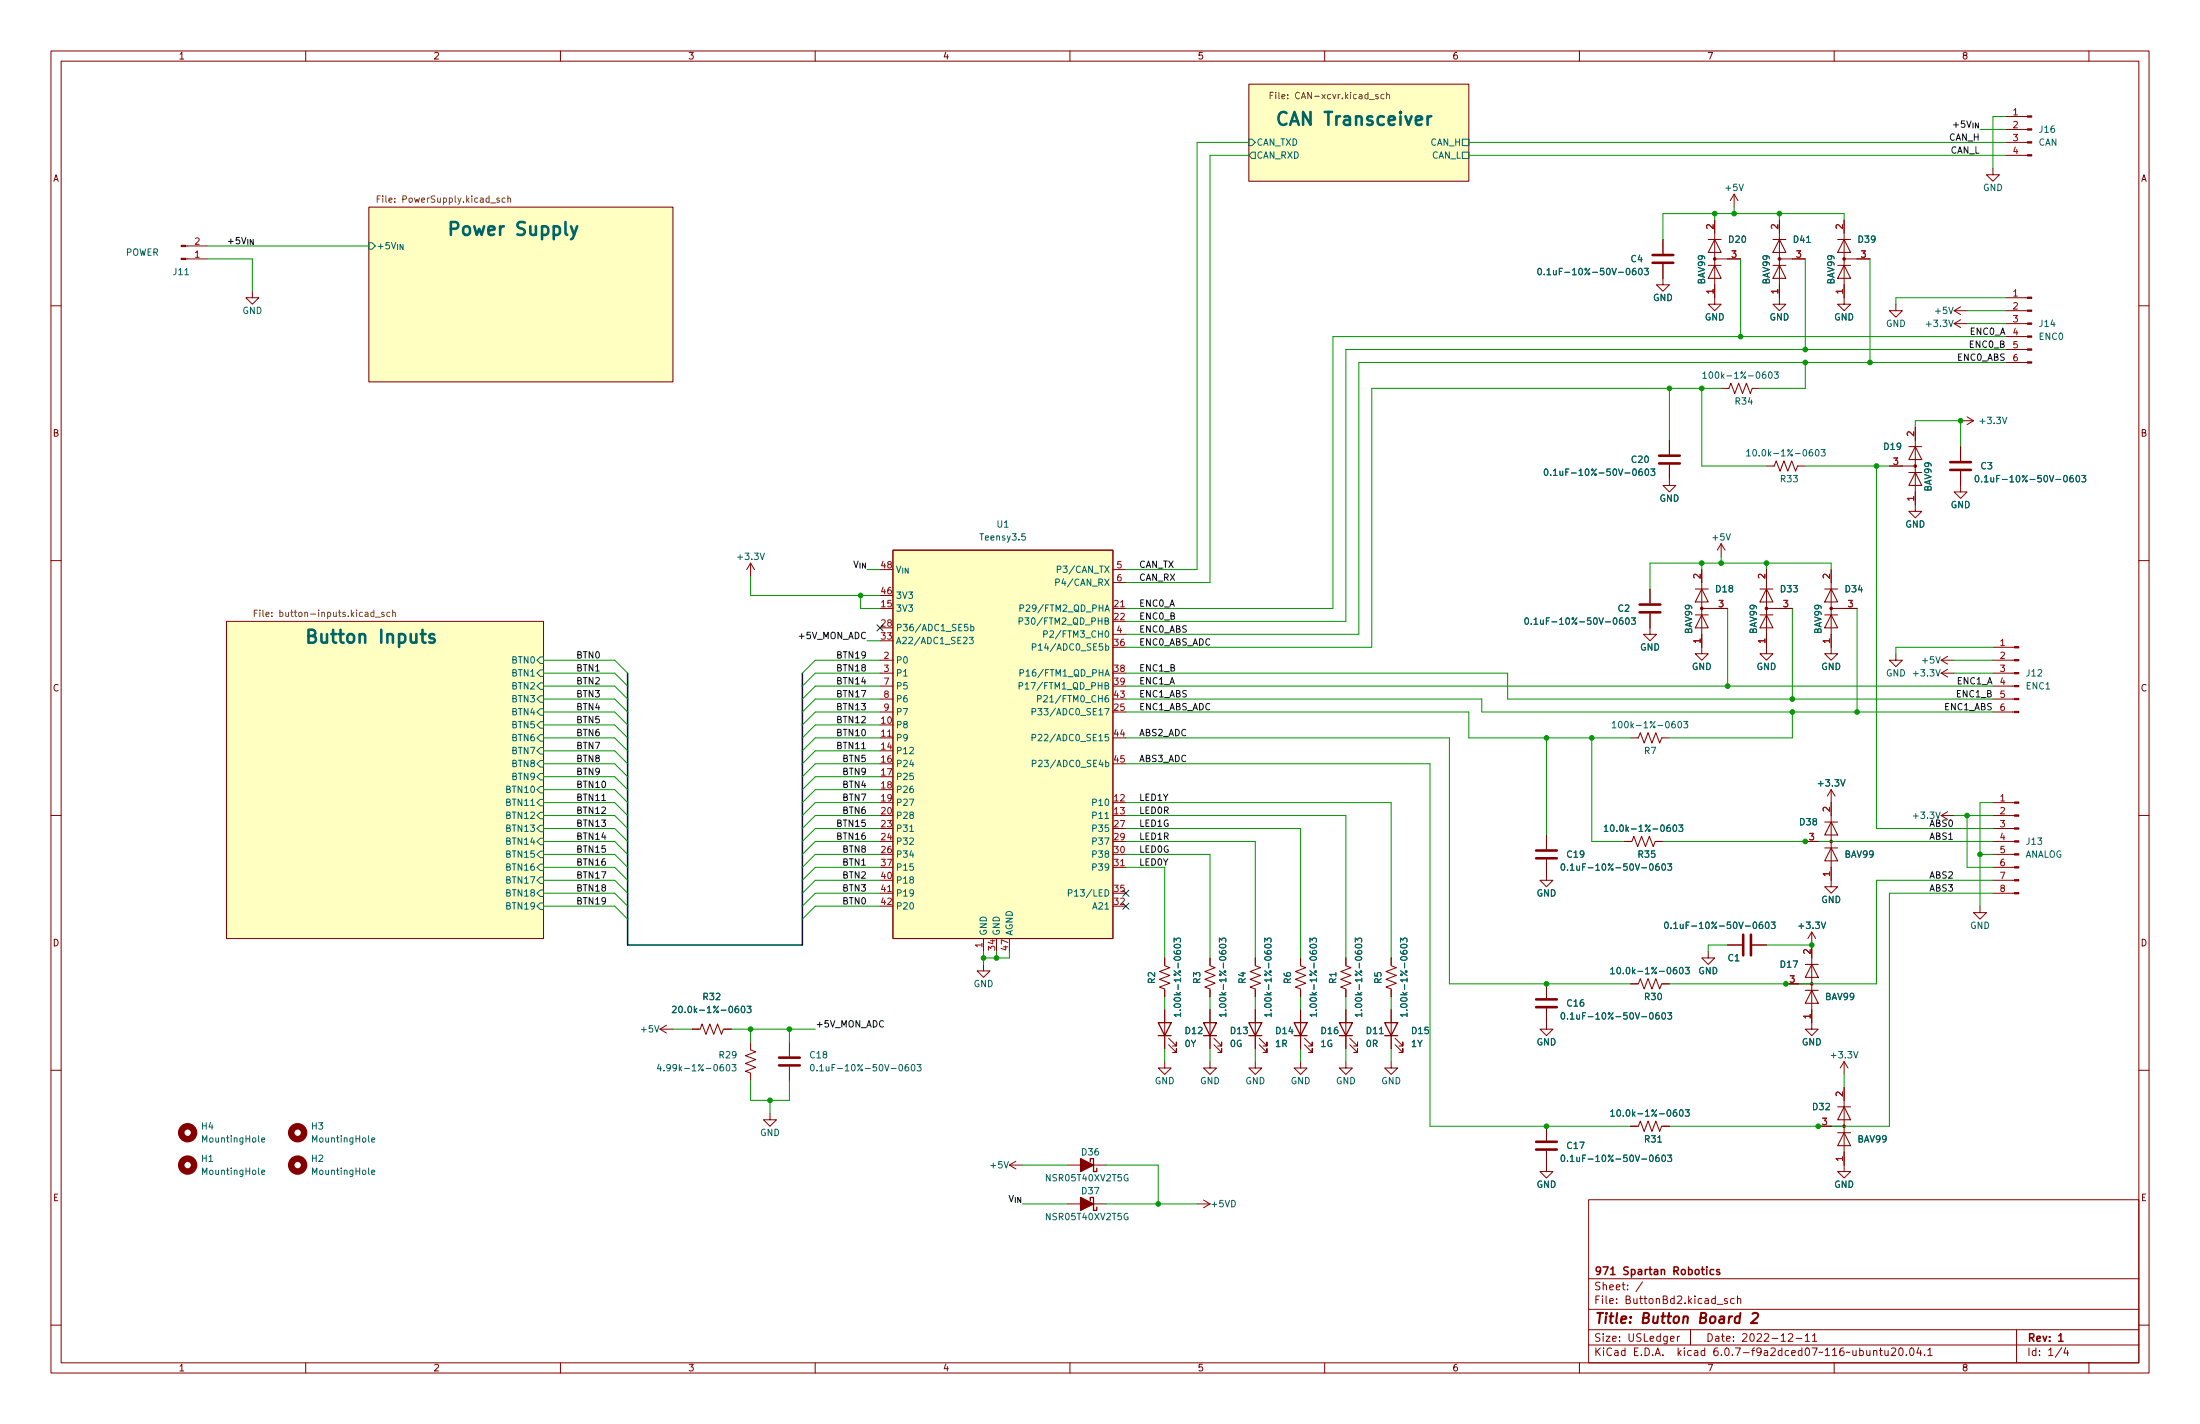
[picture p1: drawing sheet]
<svg xmlns="http://www.w3.org/2000/svg" width="432mm" height="279mm" viewBox="0 0 432 279" stroke-linecap="round" stroke-linejoin="round" font-family="sans-serif">
<g fill="none" stroke="#840000" stroke-width=".2">
<path d="M10 10h411.8v259.4h-411.8zM12 12h407.8v255.4h-407.8zM60 10v2M110 10v2M160 10v2M210 10v2M245.1 16.5h43.2v19.1h-43.2zM260 10v2M310 10v2M360 10v2M410 10v2M340.4 38.1l-.8 1.3"/>
<path d="M340.4 38.1v2.5M340.4 38.1l.7 1.3M391.2 33v1.3h-1.3l1.3 1.3 1.2-1.3h-1.2M393.7 30.5h4.2M393.7 27.9h4.2M393.7 25.4h4.2M393.7 22.9h4.2M10 60h2M36.4 50.8h4.2M36.4 48.3h4.2M49.5 57.2v1.2h1.3l-1.3 1.3-1.2-1.3h1.2M72.4 40.6h59.7v34.3h-59.7z"/>
<path d="M326.4 51.8v4.1h1.3l-1.3 1.3-1.3-1.3h1.3M326.4 47v2.8M335.3 52.1h2.5M335.3 47h2.5M336.5 52.1l1.3 2.5h-2.5zM336.5 47l1.3 2.5h-2.5zM336.5 43.2v16.5h-1.2l1.2 1.3 1.3-1.3h-1.3M336.5 50.8h5.1M348 52.1h2.5M348 47h2.5M349.2 52.1l1.3 2.5h-2.5zM349.2 47l1.3 2.5h-2.5z"/>
<path d="M349.2 43.2v16.5h-1.2l1.2 1.3 1.3-1.3h-1.3M349.2 50.8h5.1M360.7 52.1h2.5M360.7 47h2.5M361.9 52.1l1.3 2.5h-2.5zM361.9 47l1.3 2.5h-2.5zM361.9 43.2v16.5h-1.2l1.2 1.3 1.3-1.3h-1.3M361.9 50.8h5.1M372.1 59.7v1.3h-1.3l1.3 1.2 1.3-1.2h-1.3M393.7 58.4h4.2M419.8 60h2M337.8 76.2h1.5l.4-1 .8 2 .7-2 .8 2 .8-2 .7 2 .4-1h1.5"/>
<path d="M383.5 63.5h2.6M383.5 61h2.6M383.5 63.5l1.3 .8M383.5 61l1.3 .7M384.8 62.7l-1.3 .8M384.8 60.2l-1.3 .8M393.7 71.1h4.2M393.7 68.6h4.2M393.7 66h4.2M393.7 63.5h4.2M393.7 61h4.2M327.7 91.2v4.1h1.2l-1.2 1.2-1.3-1.2h1.3"/>
<path d="M327.7 86.4v2.8M346.7 91.4h1.5l.4-1 .8 2.1 .7-2.1 .8 2.1 .8-2.1 .7 2.1 .4-1.1h1.5M370.8 91.4h5.1M374.6 92.7h2.6M374.6 87.6h2.6M375.9 83.8v16.5h1.3l-1.3 1.3-1.3-1.3h1.3M375.9 92.7l1.3 2.6h-2.6zM375.9 87.6l1.3 2.6h-2.6zM384.8 92.5v4h-1.3l1.3 1.3 1.3-1.3h-1.3M384.8 87.6v2.8M384.8 82.6h2.5M386.1 81.8l1.2 .8"/>
<path d="M387.3 82.6l-1.2 .7M10 110h2M147.3 110.5v2.5M147.3 110.5l-.7 1.3M147.3 110.5l.8 1.3M175.3 108h43.1v76.2h-43.1zM218.4 119.4h2.6M218.4 111.8h2.6M218.4 114.3h2.6M323.8 115.6v2.8M332.7 115.6h2.6M334 115.6l1.3 2.5h-2.6z"/>
<path d="M334 111.8v16.5h-1.3l1.3 1.2 1.3-1.2h-1.3M334 119.4h5.1M337.8 106.7l-.7 1.3M337.8 106.7v2.5M337.8 106.7l.8 1.3M345.4 115.6h2.6M346.7 111.8v16.5h-1.3l1.3 1.2 1.3-1.2h-1.3M346.7 115.6l1.3 2.5h-2.6zM346.7 119.4h5.1M358.1 115.6h2.6M359.4 115.6l1.3 2.5h-2.6zM359.4 111.8v16.5h-1.3l1.3 1.2 1.3-1.2h-1.3"/>
<path d="M359.4 119.4h5.1M419.8 110h2M44.4 121.9h62.3v62.3h-62.3zM172.7 129.5h2.6M172.7 132.1h2.6M172.7 134.6h2.6M172.7 137.2h2.6M172.7 139.7h2.6M218.4 124.5h2.6M323.8 120.4v4.1h1.3l-1.3 1.2-1.2-1.2h1.2M332.7 120.7h2.6M334 120.7l1.3 2.5h-2.6z"/>
<path d="M345.4 120.7h2.6M346.7 120.7l1.3 2.5h-2.6zM358.1 120.7h2.6M359.4 120.7l1.3 2.5h-2.6zM372.1 128.3v1.2h-1.3l1.3 1.3 1.3-1.3h-1.3M381 129.5h2.5M381 132.1h2.5M381 129.5l1.3 .8M381 132.1l1.3 .7M382.3 128.8l-1.3 .7M382.3 131.3l-1.3 .8M391.2 129.5h4.2"/>
<path d="M391.2 132.1h4.2M391.2 134.6h4.2M391.2 137.2h4.2M391.2 139.7h4.2M391.2 127h4.2M10 160h2M172.7 144.8h2.6M320 144.8h1.6l.3-1 .8 2 .8-2 .7 2 .8-2 .8 2 .3-1h1.6M359.4 154.9v19.1h1.3l-1.3 1.3-1.3-1.3h1.3M359.4 154.9l-.8 1.3M359.4 154.9l.8 1.3M382.3 159.3l-1.3 .7"/>
<path d="M391.2 157.5h4.2M419.8 160h2M172.7 175.3h2.6M218.4 170.2h2.6M303.5 168.7v4h-1.2l1.2 1.3 1.3-1.3h-1.3M303.5 163.8v2.8M318.8 165.1h1.5l.4-1 .7 2 .8-2 .8 2 .7-2 .8 2 .4-1h1.5M354.3 165.1h5.1M358.1 166.4h2.6M358.1 161.3h2.6M359.4 166.4l1.3 2.5h-2.6zM359.4 161.3l1.3 2.5h-2.6z"/>
<path d="M381 160h2.5M381 160l1.3 .8M388.6 177.8v1.3h-1.3l1.3 1.2 1.3-1.2h-1.3M391.2 160h4.2M391.2 165.1h4.2M391.2 175.3h4.2M391.2 172.7h4.2M391.2 170.2h4.2M391.2 167.6h4.2M391.2 162.6h4.2M193 189.2v1.3h1.3l-1.3 1.3-1.2-1.3h1.2M193 184.2v2.5"/>
<path d="M228.6 188v1.5l1 .4-2 .7 2 .8-2 .8 2 .7-2 .8 1 .4v1.5M228.6 198.1v7.6M237.5 188v1.5l1 .4-2 .7 2 .8-2 .8 2 .7-2 .8 1 .4v1.5M237.5 198.1v7.6M246.4 188v1.5l1 .4-2 .7 2 .8-2 .8 2 .7-2 .8 1 .4v1.5M246.4 198.1v7.6M255.3 188v1.5l1 .4-2 .7 2 .8-2 .8 2 .7-2 .8 1 .4v1.5M255.3 198.1v7.6M264.2 188v1.5l1 .4-2.1 .7 2.1 .8-2.1 .8 2.1 .7-2.1 .8 1.1 .4v1.5M264.2 198.1v7.6M273 188v1.5l1.1 .4-2.1 .7 2.1 .8-2.1 .8 2.1 .7-2.1 .8 1 .4v1.5M273 198.1v7.6"/>
<path d="M303.5 197.9v4h-1.2l1.2 1.3 1.3-1.3h-1.3M303.5 193v2.8M320 193h1.6l.3-1 .8 2.1 .8-2.1 .7 2.1 .8-2.1 .8 2.1 .3-1.1h1.6M335.3 186.7v1.3h1.2l-1.2 1.2-1.3-1.2h1.3M339.1 185.4h2.8M343.9 185.4h2.8M350.5 193h5.1M354.3 194.3h2.6M354.3 189.2h2.6M355.6 194.3l1.3 2.6h-2.6zM355.6 189.2l1.3 2.6h-2.6zM355.6 182.9v19h1.3l-1.3 1.3-1.3-1.3h1.3"/>
<path d="M355.6 182.9l-.8 1.3M355.6 182.9l.8 1.3M10 210h2M129.5 201.9h2.6M129.5 201.9l1.3 .8M130.8 201.2l-1.3 .7M135.9 201.9h1.5l.4-1 .8 2 .7-2 .8 2 .7-2 .8 2 .4-1h1.5M147.3 204.5v1.5l1 .4-2 .7 2 .8-2 .8 2 .7-2 .8 1 .4v1.5M151.1 218.4v1.3h1.3l-1.3 1.3-1.2-1.3h1.2M154.9 204.5v2.8M154.9 209.3v2.8M228.6 208.3v1.3h1.3l-1.3 1.2-1.3-1.2h1.3"/>
<path d="M229.4 205l1.5 1.5v-.8v.8h-.8M229.4 203.7l1.5 1.5v-.7v.7h-.8M237.5 208.3v1.3h1.3l-1.3 1.2-1.3-1.2h1.3M238.3 205l1.5 1.5v-.8v.8h-.8M238.3 203.7l1.5 1.5v-.7v.7h-.8M246.4 208.3v1.3h1.2l-1.2 1.2-1.3-1.2h1.3M247.1 205l1.6 1.5v-.8v.8h-.8M247.1 203.7l1.6 1.5v-.7v.7h-.8M255.3 208.3v1.3h1.2l-1.2 1.2-1.3-1.2h1.3M256 205l1.6 1.5v-.8v.8h-.8M256 203.7l1.6 1.5v-.7v.7h-.8M264.2 208.3v1.3h1.2l-1.2 1.2-1.3-1.2h1.3"/>
<path d="M264.9 205l1.5 1.5v-.8v.8h-.7M264.9 203.7l1.5 1.5v-.7v.7h-.7M273 208.3v1.3h1.3l-1.3 1.2-1.2-1.2h1.2M273.8 205l1.5 1.5v-.8v.8h-.7M273.8 203.7l1.5 1.5v-.7v.7h-.7M360.7 217.2h2.5M361.9 217.2l1.3 2.5h-2.5zM361.9 213.4v16.5h1.3l-1.3 1.2-1.2-1.2h1.2M361.9 208.3v2.5M361.9 208.3l-.7 1.3M361.9 208.3l.8 1.3M419.8 210h2"/>
<path d="M198.1 228.6h2.6M198.1 228.6l1.3 .8M199.4 227.8l-1.3 .8M209.5 236.2h7.7M209.5 228.6h7.7M234.9 236.2h2.6M236.2 235.5l1.3 .7M237.5 236.2l-1.3 .8M303.5 225.8v4.1h-1.2l1.2 1.2 1.3-1.2h-1.3M303.5 221v2.8M311.8 235.4h108v32h-108zM320 221h1.6l.3-1 .8 2 .8-2 .7 2 .8-2 .8 2 .3-1h1.6"/>
<path d="M356.9 221h5M360.7 222.3h2.5M361.9 222.3l1.3 2.5h-2.5zM10 260h2M311.8 256.9h108M311.8 250.9h108M322.4 251.5l-1.3 1.9M337 255.9h1.2M339 254.9l-.3-.1-.3 .2 .1 .2 .5 .2v.3h-.6M340.4 254.9l-.5-.1-.2 .3 .1 .6h.6M341 254.9l.2-.1 .4 .1 .1 .9M341 254.3v1.5"/>
<path d="M419.8 260h2M60 267.4v2M110 267.4v2M160 267.4v2M210 267.4v2M260 267.4v2M310 267.4v2M311.8 263.9h108M311.8 260.9h108M327.9 262.7l.7-.2-.1-.3h-.4l-.2 .2v.7h.6M329.2 262.2v1M329.7 262.2l-.5 .3"/>
<path d="M331.8 260.9v3M351 261.8l.6-.1 .2 .1 .1 .3-1 1.1h1M352.5 262.6h1.2M354.3 262.1l.4-.4v1.5M354.3 263.2h.9M355.7 262.1l.5-.4v1.5M355.7 263.2h.9M360 267.4v2M367.7 265.1l.2-.1h.4l.1 1M367.7 265v1M368.9 265h.5M369.1 264.5v1.3l.3 .2"/>
<path d="M369.9 265l.1 .9 .4 .1 .2-.2M370.6 265v1M371.2 264.6l.6-.1 .2 .1 .1 .3-.9 1.1h.9M372.9 264.5h.1a.8 .8 0 0 1 .5 .7 .8 .8 0 0 1-.5 .8 .99 .99 0 0 1-.1-1.5zM374.2 265.8v.2M375 264.5h.2a.8 .8 0 0 1 .5 .7 .8 .8 0 0 1-.5 .8 1 1 0 0 1-.2-1.5zM376.6 264.4l-.4 1.1h1M376.9 265v1M377.7 265.8v.2M378.4 264.9l.4-.4v1.5M378.4 266h.8M395.8 260.9v6.5"/>
<path d="M404.7 264.4l-1.3 1.9M405.4 264.4l-.3 1.1h.9M405.8 265v1M410 267.4v2"/>
</g>
<path d="M335 248.6v.1M335 249.1v1M336.4 249.2l-.5-.1-.3 .3 .2 .6h.6M337.5 249.2l-.4-.1-.2 .2 .1 .2 .5 .1v.4h-.6M404.1 262.1l.4-.4v1.5M404.1 263.2h.8" fill="none" stroke="#840000" stroke-width=".3"/>
<path d="M341.5 258.4a.66 .66 0 0 0-1 .3v.5l.1 .3h.8M341.6 257.6l-.2 2M344 257.8l.3-.2h.5l.2 .2 .1 .4-.2 .3-1.3 1.1h1.3" fill="none" stroke="#840000" stroke-width=".4"/>
<g fill="#ffffc2" stroke="#ffffc2" stroke-width=".2">
<path d="M72.4 40.6h59.7v34.3h-59.7z"/>
<path d="M44.4 121.9h62.3v62.3h-62.3z"/>
<path d="M245.1 16.5h43.2v19.1h-43.2z"/>
<path d="M175.3 108h43.1v76.2h-43.1z"/>
</g>
<g fill="none" stroke="#006464" stroke-width=".2">
<path d="M245.1 27.3h.6l.7 .6-.7 .7h-.6zM245.7 29.8h.7v1.3h-.7l-.6-.6zM287 27.3h1.3v1.3h-1.3zM287 29.8h1.3v1.3h-1.3zM72.4 47.6h.6l.7 .7-.7 .6h-.6zM301.9 52.8l.2-.2a.68 .68 0 0 1 .5 .7 .68 .68 0 0 1-.5 .6l-.3-.5zM303.1 53.8v.1M321.7 52.8l.2-.2a.68 .68 0 0 1 .4 .7 .68 .68 0 0 1-.4 .6l-.3-.5zM322.7 52.6h.8l-.4 .5 .4 .1v.6l-.2 .1-.6-.1M334.2 73.3l.4-.3v1.2M334.2 74.2h.7M348.3 73h.7l-.4 .4 .4 .2v.5l-.2 .1-.5-.1"/>
<path d="M303.2 92.1l.2-.1a.68 .68 0 0 1 .4 .6 .68 .68 0 0 1-.4 .7l-.3-.5zM304.4 93.2v.1M323 92.1l.2-.1a.68 .68 0 0 1 .4 .6 .68 .68 0 0 1-.4 .7l-.3-.5zM324 92h.8l-.4 .5 .3 .1v.6l-.1 .1-.6-.1M342.8 88.6l.4-.4v1.3M342.8 89.5h.7M344.1 88.3l.2-.1a.68 .68 0 0 1 .5 .6 .68 .68 0 0 1-.5 .7l-.3-.5zM357.4 88.2h.8l-.4 .5 .4 .1v.6l-.2 .1-.6-.1M387.8 93.4l.2-.1a.68 .68 0 0 1 .4 .6 .68 .68 0 0 1-.4 .7l-.3-.5zM388.9 94.4v.2M407.6 93.4l.1-.1a.68 .68 0 0 1 .5 .6 .68 .68 0 0 1-.5 .7l-.3-.5zM408.6 93.3h.8l-.4 .5 .3 .1v.5l-.2 .2-.5-.2"/>
<path d="M176 111.1l.4 1.2 .4-1.2M177.2 111.5v1M178.2 111.5v1l-.5-1v1M200.2 119.3h.6l.1-.5-.7-.1v1.3M207.2 114.3l.6-.1 .1-.5-.7-.1v1.3M207.5 111.7h.6l.1-.5-.7-.1v1.2M106 128.9h.7v1.3h-.7l-.6-.7zM106 136.5h.7v1.3h-.7l-.6-.6zM106 139.1h.7v1.2h-.7l-.6-.6zM106 131.4h.7v1.3h-.7l-.6-.6zM106 134h.7v1.3h-.7l-.6-.7zM189.9 122.5h-.6v.6l.2-.1h.4l.1 .2-.1 .4-.1 .2-.5-.2"/>
<path d="M190.2 125h.8l-.4 .5 .4 .1v.6l-.2 .1-.6-.1M190.5 123l.4-.1 .2 .3-.1 .5h-.5M190.5 122.5v1.3M200 121.9l.6-.1 .1-.5-.7-.1v1.3M200 134.6l.6-.1 .1-.5-.7-.1v1.3M200.2 132h.6l.1-.5-.7-.1v1.3M202.6 139.7l.6-.1v-.5l-.6-.1v1.3M202.6 127l.6-.1 .1-.5-.7-.1v1.3M203.6 137.1h.6l.1-.5-.7-.1v1.2M204.9 124.4h.6v-.5l-.6-.1v1.2M299.4 121.3l.2-.1a.68 .68 0 0 1 .4 .7 .68 .68 0 0 1-.4 .6l-.3-.5zM300.5 122.4v.1"/>
<path d="M319.2 121.3l.2-.1a.68 .68 0 0 1 .4 .7 .68 .68 0 0 1-.4 .6l-.3-.5zM320.2 121.2h.8l-.4 .5 .3 .1v.6l-.2 .1-.5-.1M106 151.8h.7v1.2h-.7l-.6-.6zM106 149.2h.7v1.3h-.7l-.6-.6zM106 146.7h.7v1.3h-.7l-.6-.7zM106 141.6h.7v1.3h-.7l-.6-.7zM106 144.1h.7v1.3h-.7l-.6-.6zM106 156.8h.7v1.3h-.7l-.6-.6zM106 154.3h.7v1.3h-.7l-.6-.7zM106 159.4h.7v1.3h-.7l-.6-.7zM202.6 144.7h.6v-.5l-.6-.1v1.3M202.6 149.8h.6l.1-.5-.7-.1v1.2"/>
<path d="M316.4 141.9l.4-.4v1.3M316.4 142.8h.8M330.5 141.5h.8l-.5 .5 .4 .1v.6l-.2 .1-.5-.1M106 177.2h.7v1.2h-.7l-.6-.6zM106 174.6h.7v1.3h-.7l-.6-.6zM106 164.5h.7v1.2h-.7l-.6-.6zM106 161.9h.7v1.3h-.7l-.6-.6zM106 172.1h.7v1.3h-.7l-.6-.7zM106 169.5h.7v1.3h-.7l-.6-.6zM106 167h.7v1.3h-.7l-.6-.7zM178.6 163.1h.7M209.7 175.2h.6l.1-.5-.7-.1v1.2"/>
<path d="M306.5 169.6l.2-.1a.68 .68 0 0 1 .4 .6 .68 .68 0 0 1-.4 .7l-.3-.5zM307.7 170.6v.2M314.9 162.2l.3-.3v1.2M314.9 163.1h.7M316.2 162l.2-.1a.68 .68 0 0 1 .4 .6 .68 .68 0 0 1-.4 .6l-.3-.4zM326.3 169.6l.2-.1a.68 .68 0 0 1 .4 .6 .68 .68 0 0 1-.4 .7l-.3-.5zM327.3 169.5h.8l-.4 .5 .3 .1v.5l-.1 .2-.6-.2M329.5 161.9h.8l-.4 .4 .3 .2v.5l-.2 .1-.5-.1M132 197.5l.5-.1 .2 .4-.8 .9h.8M146.6 197.4h.8l-.4 .5 .4 .1v.6l-.2 .1-.6-.1M230.4 184.8v-.7l.5 .4 .1-.4h.6l.1 .2-.1 .5M231.6 198.2h.1"/>
<path d="M231.7 199.1h-1.3l.4 .4M231.7 198.8v.7M239.3 184.8v-.7l.5 .4 .1-.4h.6l.1 .2-.1 .5M240.5 198.2h.1M240.6 199.1h-1.3l.4 .4M240.6 198.8v.7M248.2 184.8v-.7l.5 .4 .1-.4h.6l.1 .2-.1 .5M249.4 198.2h.1M249.5 199.1h-1.3l.4 .4M249.5 198.8v.7M257.1 184.8v-.7l.5 .4 .1-.4h.6l.1 .2-.1 .5M258.3 198.2h.1"/>
<path d="M258.4 199.1h-1.3l.4 .4M258.4 198.8v.7M266 184.8v-.7l.5 .4 .1-.4h.6l.1 .2-.1 .5M267.2 198.2h.1M267.3 199.1h-1.3l.4 .4M267.3 198.8v.7M274.9 184.8v-.7l.5 .4 .1-.4h.5l.2 .2-.2 .5M276 198.2h.2M276.2 199.1h-1.3l.4 .4M276.2 198.8v.7M306.5 198.8l.2-.1a.68 .68 0 0 1 .4 .6 .68 .68 0 0 1-.4 .7l-.3-.5zM307.7 199.8v.2"/>
<path d="M316.1 190.2l.4-.4v1.3M316.1 191.1h.8M317.5 189.9l.1-.1a.68 .68 0 0 1 .5 .6 .68 .68 0 0 1-.5 .7l-.3-.5zM326.3 198.8l.2-.1a.68 .68 0 0 1 .4 .6 .68 .68 0 0 1-.4 .7l-.3-.5zM326.8 181l.2-.1a.68 .68 0 0 1 .5 .6 .68 .68 0 0 1-.5 .7l-.3-.5zM327.3 198.7h.8l-.4 .5 .3 .1v.5l-.1 .2-.6-.2M328 182.1v.1M330.8 189.8h.8l-.5 .5 .4 .1v.6l-.2 .1-.5-.1M346.6 181l.2-.1a.68 .68 0 0 1 .4 .6 .68 .68 0 0 1-.4 .7l-.3-.5zM347.6 180.9h.8l-.4 .5 .4 .1v.6l-.2 .1-.6-.1M129.3 208.8l-.3 .9h.8M129.6 209.3v.8"/>
<path d="M143.7 208.9h.8l-.5 .4 .4 .2v.5l-.2 .1-.5-.1M159.3 208.9h.1a.68 .68 0 0 1 .4 .6 .68 .68 0 0 1-.4 .6 .84 .84 0 0 1-.1-1.2zM160.3 210v.1M179 209l.1-.1a.68 .68 0 0 1 .5 .6 .68 .68 0 0 1-.5 .6l-.3-.5zM180 208.9h.8l-.4 .4 .3 .2v.5l-.2 .1-.5-.1M316.1 218.1l.4-.4v1.3M316.1 219h.8M317.5 217.9l.1-.2a.68 .68 0 0 1 .5 .7 .68 .68 0 0 1-.5 .6l-.3-.5zM330.8 217.7h.8l-.5 .5 .4 .1v.6l-.2 .1-.5-.1M51.4 223.7l.6-.2-.1-.2-.4-.1-.1 .2v.6h.5M51.4 230l.6-.1-.1-.2-.4-.1-.1 .2v.6h.5M73 223.7l.6-.2-.1-.2-.4-.1-.1 .2v.6h.5"/>
<path d="M73 230l.6-.1-.1-.2-.4-.1-.1 .2v.6h.5M306.5 226.8l.2-.2a.68 .68 0 0 1 .4 .7 .68 .68 0 0 1-.4 .6l-.3-.5zM307.7 227.8v.1M326.3 226.8l.2-.2a.68 .68 0 0 1 .4 .7 .68 .68 0 0 1-.4 .6l-.3-.5zM327.3 226.6h.8l-.4 .5 .3 .1v.6l-.1 .1-.6-.1"/>
</g>
<g fill="none" stroke="#725600" stroke-width=".2">
<path d="M249.3 18.7h.4M249.9 18.1h-.6v1.3M271.6 18.6l-.3-.1-.3 .3 .1 .5h.5M272.2 18.7l.1-.2 .3 .1 .1 .8M272.2 18.1v1.3M74 39h.5M74.6 38.4h-.6v1.3M99.1 38.9h-.3l-.3 .2 .2 .5h.4M99.7 39l.5-.1v.8M99.7 38.4v1.3M50.5 119.7h-.6v1.3M51 119.7v.1"/>
<path d="M77.1 119.7v1.3M49.9 120.3h.4M51 120.1v.9M73.7 121.1h.9M75.4 120.2l-.3-.1-.2 .2v.2l.5 .1v.3h-.5M76.5 120.2l-.3-.1-.3 .3 .1 .5h.5M77.1 120.3l.4-.1 .1 .8"/>
</g>
<g fill="none" stroke="#840000" stroke-width=".51">
<path d="M324.4 51.6h4M324.4 50h4M325.6 90.9h4.1M325.6 89.4h4.1M382.8 92.2h4M382.8 90.7h4M321.8 118.6h4.1M321.8 120.1h4.1M301.5 168.4h4.1M301.5 166.9h4.1M301.5 197.6h4.1M301.5 196.1h4.1"/>
<path d="M342.1 183.4v4.1M343.7 183.4v4.1M152.9 209h4.1M152.9 207.5h4.1M301.5 225.6h4.1M301.5 224h4.1"/>
</g>
<g fill="none" stroke="#840000" stroke-width="1.3">
<circle cx="36.8" cy="228.6" r="1.27"/>
<circle cx="36.8" cy="222.2" r="1.27"/>
<circle cx="58.4" cy="222.2" r="1.27"/>
<circle cx="58.4" cy="228.6" r="1.27"/>
</g>
<g fill="none" stroke="#840000" stroke-width=".25">
<path d="M227.3 200.7h2.6l-1.3 2.5zM227.3 203.2h2.6M236.2 200.7h2.6l-1.3 2.5zM236.2 203.2h2.6M245.1 200.7h2.5l-1.2 2.5zM245.1 203.2h2.5M254 200.7h2.5l-1.2 2.5zM254 203.2h2.5M262.9 200.7h2.5l-1.2 2.5zM262.9 203.2h2.5M271.8 200.7h2.5l-1.3 2.5zM271.8 203.2h2.5"/>
<path d="M214 228v-.7h.6v2.6h.7v-.7M214 235.6v-.6h.6v2.5h.7v-.6"/>
</g>
<g fill="#840000" stroke="#840000" stroke-width=".2">
<path d="M397.9 30.4h.9v.2h-.9z"/>
<path d="M397.9 27.8h.9v.3h-.9z"/>
<path d="M397.9 25.3h.9v.2h-.9z"/>
<path d="M397.9 22.7h.9v.3h-.9z"/>
<path d="M395.4 175.1h.8v.3h-.8z"/>
<path d="M395.4 172.6h.8v.2h-.8z"/>
<path d="M395.4 170.1h.8v.2h-.8z"/>
<path d="M395.4 167.5h.8v.3h-.8z"/>
<path d="M395.4 165h.8v.2h-.8z"/>
<path d="M395.4 162.4h.8v.3h-.8z"/>
<path d="M395.4 159.9h.8v.2h-.8z"/>
<path d="M395.4 157.4h.8v.2h-.8z"/>
<path d="M35.6 48.1h.8v.3h-.8z"/>
<path d="M35.6 50.7h.8v.2h-.8z"/>
<path d="M397.9 71h.9v.2h-.9z"/>
<path d="M397.9 68.5h.9v.2h-.9z"/>
<path d="M397.9 65.9h.9v.3h-.9z"/>
<path d="M397.9 63.4h.9v.2h-.9z"/>
<path d="M397.9 60.8h.9v.3h-.9z"/>
<path d="M397.9 58.3h.9v.2h-.9z"/>
<path d="M395.4 139.6h.8v.2h-.8z"/>
<path d="M395.4 137h.8v.3h-.8z"/>
<path d="M395.4 134.5h.8v.2h-.8z"/>
<path d="M395.4 132h.8v.2h-.8z"/>
<path d="M395.4 129.4h.8v.3h-.8z"/>
<path d="M395.4 126.9h.8v.2h-.8z"/>
<circle cx="336.5" cy="50.8" r=".25"/>
<circle cx="349.2" cy="50.8" r=".25"/>
<circle cx="361.9" cy="221" r=".25"/>
<circle cx="355.6" cy="193" r=".25"/>
<circle cx="361.9" cy="50.8" r=".25"/>
<circle cx="359.4" cy="165.1" r=".25"/>
<circle cx="375.9" cy="91.4" r=".25"/>
<circle cx="359.4" cy="119.4" r=".25"/>
<circle cx="334" cy="119.4" r=".25"/>
<circle cx="346.7" cy="119.4" r=".25"/>
</g>
<g fill="#840000" stroke="#840000" stroke-width=".25">
<path d="M212.1 227.3l2.5 1.3-2.5 1.3z"/>
<path d="M212.1 235l2.5 1.2-2.5 1.3z"/>
</g>
<path d="M167.6 110.1l.4 1.3 .4-1.3M168.8 110.5v1M169.9 110.5v1l-.6-1v1M118.1 157.1h.8M198.1 234.5l.4 1.3 .4-1.3M199.3 234.9v1M200.3 234.9v1l-.5-1v1" fill="none" stroke="#0f0f0f" stroke-width=".2"/>
<path d="M123.2 132.1v53.3h34.3v-53.3" fill="none" stroke="#000084" stroke-width=".3"/>
<g fill="none" stroke="#009600" stroke-width=".2">
<path d="M245.1 27.9h-10.2v83.9h-13.9M245.1 30.5h-7.6v83.8h-16.5M288.3 30.5h105.4M288.3 27.9h105.4M388.6 25.4h5.1M393.7 22.9h-2.5v10.1M40.6 50.8h8.9v6.4M40.6 48.3h31.8M336.5 41.9v1.3M340.4 40.6v1.3M341.6 50.8v15.2M349.2 41.9v1.3"/>
<path d="M354.3 50.8v17.8M361.9 43.2v-1.3h-35.5v5.1M367 50.8v20.3M393.7 58.4h-21.6v1.3M327.7 76.2v10.2M334 76.2v15.2h12.7M337.8 76.2h-68.6v50.8h-48.2M354.3 71.1v5.1h-8.9M386.1 61h7.6M386.1 63.5h7.6M393.7 66h-132.1v53.4h-40.6M393.7 71.1h-127v53.4h-45.7"/>
<path d="M393.7 68.6h-129.5v53.3h-43.2M354.3 91.4h16.5M368.3 91.4v71.2h22.9M375.9 83.8v-1.2h8.9v5M147.3 113v3.8h25.4M168.9 116.8v2.6h3.8M170.2 111.8h2.5M334 110.5v1.3M337.8 109.2v1.3M339.1 119.4v15.2M346.7 110.5v1.3M351.8 119.4v17.8"/>
<path d="M359.4 111.8v-1.3h-35.6v5.1M364.5 119.4v20.3M106.7 129.5h13.9l2.6 2.6M106.7 132.1h13.9l2.6 2.5M106.7 137.2h13.9l2.6 2.5M106.7 139.7h13.9l2.6 2.5M106.7 134.6h13.9l2.6 2.6M170.2 125.7h2.5M172.7 129.5h-12.7l-2.5 2.6M172.7 132.1h-12.7l-2.5 2.5M172.7 137.2h-12.7l-2.5 2.5M172.7 139.7h-12.7l-2.5 2.5"/>
<path d="M172.7 134.6h-12.7l-2.5 2.6M221 139.7h67.3v5.1h31.7M221 132.1h74.9v5.1h95.3M221 137.2h69.8v2.5h100.4M221 134.6h170.2M351.8 139.7v5.1h-24.1M383.5 129.5h7.7M383.5 132.1h7.7M391.2 127h-19.1v1.3M106.7 142.2h13.9l2.6 2.6M106.7 144.8h13.9l2.6 2.5M106.7 152.4h13.9l2.6 2.5"/>
<path d="M106.7 149.9h13.9l2.6 2.5M106.7 147.3h13.9l2.6 2.6M106.7 157.5h13.9l2.6 2.5M106.7 154.9h13.9l2.6 2.6M172.7 142.2h-12.7l-2.5 2.6M172.7 144.8h-12.7l-2.5 2.5M172.7 152.4h-12.7l-2.5 2.5M172.7 149.9h-12.7l-2.5 2.5M172.7 147.3h-12.7l-2.5 2.6M172.7 157.5h-12.7l-2.5 2.5M172.7 154.9h-12.7l-2.5 2.6M221 144.8h63.5v48.2h35.5"/>
<path d="M221 149.9h59.7v71.1h39.3M221 157.5h52v30.5M303.5 144.8v19M312.4 144.8v20.3h6.4M391.2 157.5h-2.6v20.3M106.7 172.7h13.9l2.6 2.6M106.7 177.8h13.9l2.6 2.5M106.7 175.3h13.9l2.6 2.5M106.7 160h13.9l2.6 2.6M106.7 167.6h13.9l2.6 2.6M106.7 162.6h13.9l2.6 2.5M106.7 170.2h13.9l2.6 2.5"/>
<path d="M106.7 165.1h13.9l2.6 2.5M172.7 172.7h-12.7l-2.5 2.6M172.7 177.8h-12.7l-2.5 2.5M172.7 175.3h-12.7l-2.5 2.5M172.7 160h-12.7l-2.5 2.6M172.7 167.6h-12.7l-2.5 2.6M172.7 162.6h-12.7l-2.5 2.5M172.7 170.2h-12.7l-2.5 2.5M172.7 165.1h-12.7l-2.5 2.5M221 160h43.2v28M221 167.6h16.5v20.4M221 162.6h34.3v25.4"/>
<path d="M221 170.2h7.6v17.8M221 165.1h25.4v22.9M326.4 165.1h64.8M383.5 160h7.7M386.1 160v10.2h5.1M388.6 167.6h2.6M391.2 172.7h-22.9v20.3h-40.6M391.2 175.3h-20.4v45.7h-43.1M193 186.7v2.5M195.6 186.7v1.3M198.1 186.7v1.3h-5.1M228.6 195.6v2.5"/>
<path d="M237.5 195.6v2.5M246.4 195.6v2.5M255.3 195.6v2.5M264.2 195.6v2.5M273 195.6v2.5M339.1 185.4h-3.8v1.3M346.7 185.4h8.9M132.1 201.9h3.8M143.5 201.9h16.5M147.3 201.9v2.6M147.3 212.1v3.8h7.6v-3.8M151.1 215.9v2.5"/>
<path d="M154.9 201.9v2.6M228.6 205.7v2.6M237.5 205.7v2.6M246.4 205.7v2.6M255.3 205.7v2.6M264.2 205.7v2.6M273 205.7v2.6M361.9 210.8v2.6M200.7 228.6h8.8M200.7 236.2h8.8M217.2 228.6h10.1v7.6M217.2 236.2h17.7"/>
</g>
<path d="M172.1 122.6l1.2 1.2M173.3 122.6l-1.2 1.2M220.4 174.7l1.2 1.2M220.4 177.2l1.2 1.2M221.6 174.7l-1.2 1.2M221.6 177.2l-1.2 1.2" fill="none" stroke="#000084" stroke-width=".2"/>
<g fill="#009600" stroke="#009600" stroke-width=".2">
<circle cx="368.3" cy="91.4" r=".46"/>
<circle cx="367" cy="71.1" r=".46"/>
<circle cx="354.3" cy="71.1" r=".46"/>
<circle cx="384.8" cy="82.6" r=".46"/>
<circle cx="337.8" cy="110.5" r=".46"/>
<circle cx="334" cy="110.5" r=".46"/>
<circle cx="339.1" cy="134.6" r=".46"/>
<circle cx="346.7" cy="110.5" r=".46"/>
<circle cx="355.6" cy="185.4" r=".46"/>
<circle cx="303.5" cy="221" r=".46"/>
<circle cx="303.5" cy="193" r=".46"/>
<circle cx="327.7" cy="76.2" r=".46"/>
<circle cx="334" cy="76.2" r=".46"/>
<circle cx="341.6" cy="66" r=".46"/>
<circle cx="354.3" cy="68.6" r=".46"/>
<circle cx="350.5" cy="193" r=".46"/>
<circle cx="356.9" cy="221" r=".46"/>
<circle cx="354.3" cy="165.1" r=".46"/>
<circle cx="386.1" cy="160" r=".46"/>
<circle cx="312.4" cy="144.8" r=".46"/>
<circle cx="303.5" cy="144.8" r=".46"/>
<circle cx="349.2" cy="41.9" r=".46"/>
<circle cx="336.5" cy="41.9" r=".46"/>
<circle cx="340.4" cy="41.9" r=".46"/>
<circle cx="351.8" cy="139.7" r=".46"/>
<circle cx="364.5" cy="139.7" r=".46"/>
<circle cx="351.8" cy="137.2" r=".46"/>
<circle cx="388.6" cy="167.6" r=".46"/>
<circle cx="195.6" cy="188" r=".46"/>
<circle cx="227.3" cy="236.2" r=".46"/>
<circle cx="168.9" cy="116.8" r=".46"/>
<circle cx="147.3" cy="201.9" r=".46"/>
<circle cx="154.9" cy="201.9" r=".46"/>
<circle cx="151.1" cy="215.9" r=".46"/>
<circle cx="193" cy="188" r=".46"/>
</g>
<g font-size="3.5" fill="#006464">
<text x="251.6" y="24.6">CAN Transceiver</text>
<text x="89.1" y="46.2">Power Supply</text>
<text x="61.4" y="126.2">Button Inputs</text>
</g>
<text font-size="2.8" fill="#840000" x="312.8" y="259.7">Title: Button Board 2</text>
<g font-size="2.1" fill="#840000">
<text x="312.8" y="250.2">971 Spartan Robotics</text>
<text x="312.8" y="255.9">File: ButtonBd2.kicad_sch</text>
<text x="312.8" y="253.2">Sheet: /</text>
<text x="312.8" y="263.2">Size: USLedger</text>
<text x="334.8" y="263.2">Date: 2022-12-11</text>
<text x="397.8" y="263.2">Rev: 1</text>
<text x="312.8" y="266">KiCad E.D.A. kicad 6.0.7-f9a2dced07~116~ubuntu20.04.1</text>
<text x="397.8" y="266">Id: 1/4</text>
</g>
<g font-size="1.8" fill="#840000">
<text x="35" y="11.7">1</text>
<text x="85" y="11.7">2</text>
<text x="135" y="11.7">3</text>
<text x="185" y="11.7">4</text>
<text x="235" y="11.7">5</text>
<text x="285" y="11.7">6</text>
<text x="335" y="11.7">7</text>
<text x="385" y="11.7">8</text>
<text x="10.3" y="35.6">A</text>
<text x="420.1" y="35.6">A</text>
<text x="10.3" y="85.7">B</text>
<text x="420.1" y="85.7">B</text>
<text x="10.3" y="135.6">C</text>
<text x="420.1" y="135.6">C</text>
<text x="10.3" y="185.7">D</text>
<text x="420.1" y="185.7">D</text>
<text x="10.4" y="235.7">E</text>
<text x="420.2" y="235.7">E</text>
<text x="35" y="269.1">1</text>
<text x="85" y="269.1">2</text>
<text x="135" y="269.1">3</text>
<text x="185" y="269.1">4</text>
<text x="235" y="269.1">5</text>
<text x="285" y="269.1">6</text>
<text x="335" y="269.1">7</text>
<text x="385" y="269.1">8</text>
</g>
<g font-size="1.8" fill="#725600">
<text x="250.4" y="19.4">File: CAN-xcvr.kicad_sch</text>
<text x="74.9" y="39.8">File: PowerSupply.kicad_sch</text>
<text x="51.5" y="121">File: button-inputs.kicad_sch</text>
</g>
<g font-size="1.8" fill="#a90000">
<text x="395.1" y="22.6">1</text>
<text x="395.1" y="25.1">2</text>
<text x="395.1" y="27.7">3</text>
<text x="395.1" y="30.2">4</text>
<text x="336.3" y="44.9" transform="rotate(-90 336.3 44.9)">2</text>
<text x="349" y="44.9" transform="rotate(-90 349 44.9)">2</text>
<text x="361.7" y="44.9" transform="rotate(-90 361.7 44.9)">2</text>
<text x="38.2" y="50.5">1</text>
<text x="38.2" y="48">2</text>
<text x="339.9" y="50.5">3</text>
<text x="352.6" y="50.5">3</text>
<text x="365.3" y="50.5">3</text>
<text x="336.3" y="57.6" transform="rotate(-90 336.3 57.6)">1</text>
<text x="349" y="57.6" transform="rotate(-90 349 57.6)">1</text>
<text x="361.7" y="57.6" transform="rotate(-90 361.7 57.6)">1</text>
<text x="395.1" y="58.2">1</text>
<text x="395.1" y="60.7">2</text>
<text x="395.1" y="63.2">3</text>
<text x="395.1" y="65.8">4</text>
<text x="395.1" y="68.3">5</text>
<text x="395.1" y="70.9">6</text>
<text x="375.7" y="85.6" transform="rotate(-90 375.7 85.6)">2</text>
<text x="371.6" y="91.2">3</text>
<text x="375.7" y="98.3" transform="rotate(-90 375.7 98.3)">1</text>
<text x="173" y="111.5">48</text>
<text x="219.2" y="111.5">5</text>
<text x="333.8" y="113.5" transform="rotate(-90 333.8 113.5)">2</text>
<text x="346.5" y="113.5" transform="rotate(-90 346.5 113.5)">2</text>
<text x="359.2" y="113.5" transform="rotate(-90 359.2 113.5)">2</text>
<text x="173" y="119.1">15</text>
<text x="173" y="116.6">46</text>
<text x="218.7" y="119.1">21</text>
<text x="219.2" y="114">6</text>
<text x="337.3" y="119.1">3</text>
<text x="350" y="119.1">3</text>
<text x="362.7" y="119.1">3</text>
<text x="173" y="122.9">28</text>
<text x="173" y="125.5">33</text>
<text x="218.7" y="121.7">22</text>
<text x="219.2" y="124.2">4</text>
<text x="173.5" y="129.3">2</text>
<text x="173.5" y="131.8">3</text>
<text x="218.7" y="126.7">36</text>
<text x="218.7" y="131.8">38</text>
<text x="333.8" y="126.2" transform="rotate(-90 333.8 126.2)">1</text>
<text x="346.5" y="126.2" transform="rotate(-90 346.5 126.2)">1</text>
<text x="359.2" y="126.2" transform="rotate(-90 359.2 126.2)">1</text>
<text x="392.6" y="126.7">1</text>
<text x="392.6" y="129.3">2</text>
<text x="392.6" y="131.8">3</text>
<text x="173.5" y="134.4">7</text>
<text x="173.5" y="136.9">8</text>
<text x="218.7" y="134.4">39</text>
<text x="218.7" y="136.9">43</text>
<text x="392.6" y="134.4">4</text>
<text x="392.6" y="136.9">5</text>
<text x="173" y="142">10</text>
<text x="173.5" y="139.4">9</text>
<text x="218.7" y="139.4">25</text>
<text x="392.6" y="139.4">6</text>
<text x="173" y="144.5">11</text>
<text x="173" y="147.1">14</text>
<text x="173" y="149.6">16</text>
<text x="218.7" y="144.5">44</text>
<text x="218.7" y="149.6">45</text>
<text x="173" y="152.1">17</text>
<text x="173" y="154.7">18</text>
<text x="173" y="157.2">19</text>
<text x="173" y="159.8">20</text>
<text x="218.7" y="157.2">12</text>
<text x="218.7" y="159.8">13</text>
<text x="359.2" y="159.2" transform="rotate(-90 359.2 159.2)">2</text>
<text x="392.6" y="157.2">1</text>
<text x="392.6" y="159.8">2</text>
<text x="173" y="162.3">23</text>
<text x="173" y="164.8">24</text>
<text x="173" y="167.4">26</text>
<text x="218.7" y="162.3">27</text>
<text x="218.7" y="164.8">29</text>
<text x="218.7" y="167.4">30</text>
<text x="355.1" y="164.8">3</text>
<text x="392.6" y="162.3">3</text>
<text x="392.6" y="164.8">4</text>
<text x="392.6" y="167.4">5</text>
<text x="173" y="169.9">37</text>
<text x="173" y="172.5">40</text>
<text x="218.7" y="169.9">31</text>
<text x="359.2" y="171.9" transform="rotate(-90 359.2 171.9)">1</text>
<text x="392.6" y="169.9">6</text>
<text x="392.6" y="172.5">7</text>
<text x="173" y="175">41</text>
<text x="173" y="177.5">42</text>
<text x="218.7" y="177.5">32</text>
<text x="218.7" y="175">35</text>
<text x="392.6" y="175">8</text>
<text x="192.8" y="185.9" transform="rotate(-90 192.8 185.9)">1</text>
<text x="195.3" y="186.4" transform="rotate(-90 195.3 186.4)">34</text>
<text x="197.9" y="186.4" transform="rotate(-90 197.9 186.4)">47</text>
<text x="355.3" y="187.2" transform="rotate(-90 355.3 187.2)">2</text>
<text x="351.3" y="192.8">3</text>
<text x="355.3" y="199.9" transform="rotate(-90 355.3 199.9)">1</text>
<text x="361.7" y="215.1" transform="rotate(-90 361.7 215.1)">2</text>
<text x="357.6" y="220.7">3</text>
<text x="361.7" y="227.8" transform="rotate(-90 361.7 227.8)">1</text>
</g>
<g font-size="1.8" fill="#006464">
<text x="246.6" y="28.6">CAN_TXD</text>
<text x="280.7" y="28.6">CAN_H</text>
<text x="400.1" y="28.6">CAN</text>
<text x="400.3" y="26">J16</text>
<text x="246.6" y="31.1">CAN_RXD</text>
<text x="280.9" y="31.1">CAN_L</text>
<text x="338.8" y="37.5">+5V</text>
<text x="389.2" y="37.5">GND</text>
<text x="339.4" y="47.6">D20</text>
<text x="352.1" y="47.6">D41</text>
<text x="364.8" y="47.6">D39</text>
<text x="24.6" y="50.2">POWER</text>
<text x="34.1" y="54">J11</text>
<text x="73.9" y="48.9">+5V_{IN}</text>
<text x="304.2" y="54">0.1uF-10%-50V-0603</text>
<text x="320.1" y="51.4">C4</text>
<text x="324.4" y="59.1">GND</text>
<text x="334.6" y="55.7" transform="rotate(-90 334.6 55.7)">BAV99</text>
<text x="347.3" y="55.7" transform="rotate(-90 347.3 55.7)">BAV99</text>
<text x="360" y="55.7" transform="rotate(-90 360 55.7)">BAV99</text>
<text x="47.6" y="61.6">GND</text>
<text x="334.6" y="62.9">GND</text>
<text x="347.3" y="62.9">GND</text>
<text x="360" y="62.9">GND</text>
<text x="370.1" y="64.1">GND</text>
<text x="378.3" y="64.1">+3.3V</text>
<text x="379.9" y="61.6">+5V</text>
<text x="400.3" y="64.1">J14</text>
<text x="400.3" y="66.7">ENC0</text>
<text x="335.8" y="74.3">100k-1%-0603</text>
<text x="340.7" y="79.4">R34</text>
<text x="388.8" y="83.2">+3.3V</text>
<text x="344.5" y="89.5">10.0k-1%-0603</text>
<text x="369.8" y="88.3">D19</text>
<text x="305.4" y="93.3">0.1uF-10%-50V-0603</text>
<text x="320.3" y="90.8">C20</text>
<text x="349.6" y="94.6">R33</text>
<text x="388.8" y="92.1">C3</text>
<text x="390" y="94.6">0.1uF-10%-50V-0603</text>
<text x="325.7" y="98.4">GND</text>
<text x="379.1" y="96.4" transform="rotate(-90 379.1 96.4)">BAV99</text>
<text x="382.8" y="99.7">GND</text>
<text x="192.6" y="106">Teensy3.5</text>
<text x="195.7" y="103.5">U1</text>
<text x="336.2" y="106">+5V</text>
<text x="374" y="103.5">GND</text>
<text x="145" y="109.9">+3.3V</text>
<text x="208.2" y="112.4">P3/CAN_TX</text>
<text x="175.8" y="117.5">3V3</text>
<text x="208" y="114.9">P4/CAN_RX</text>
<text x="336.9" y="116.2">D18</text>
<text x="349.6" y="116.2">D33</text>
<text x="362.3" y="116.2">D34</text>
<text x="175.8" y="120">3V3</text>
<text x="175.8" y="123.8">P36/ADC1_SE5b</text>
<text x="201.3" y="120">P29/FTM2_QD_PHA</text>
<text x="201.3" y="122.6">P30/FTM2_QD_PHB</text>
<text x="206.1" y="125.1">P2/FTM3_CH0</text>
<text x="301.6" y="122.6">0.1uF-10%-50V-0603</text>
<text x="317.6" y="120">C2</text>
<text x="332.1" y="124.3" transform="rotate(-90 332.1 124.3)">BAV99</text>
<text x="344.8" y="124.3" transform="rotate(-90 344.8 124.3)">BAV99</text>
<text x="357.5" y="124.3" transform="rotate(-90 357.5 124.3)">BAV99</text>
<text x="100.6" y="130.2">BTN0</text>
<text x="175.8" y="130.2">P0</text>
<text x="175.8" y="126.4">A22/ADC1_SE23</text>
<text x="204.1" y="127.6">P14/ADC0_SE5b</text>
<text x="321.9" y="127.6">GND</text>
<text x="332" y="131.4">GND</text>
<text x="344.7" y="131.4">GND</text>
<text x="357.4" y="131.4">GND</text>
<text x="377.4" y="130.2">+5V</text>
<text x="100.6" y="137.8">BTN3</text>
<text x="100.6" y="132.7">BTN1</text>
<text x="100.6" y="135.3">BTN2</text>
<text x="175.8" y="132.7">P1</text>
<text x="175.8" y="135.3">P5</text>
<text x="175.8" y="137.8">P6</text>
<text x="201.3" y="132.7">P16/FTM1_QD_PHA</text>
<text x="201.3" y="135.3">P17/FTM1_QD_PHB</text>
<text x="205.2" y="137.8">P21/FTM0_CH6</text>
<text x="370.1" y="132.7">GND</text>
<text x="375.7" y="132.7">+3.3V</text>
<text x="397.7" y="135.3">ENC1</text>
<text x="397.8" y="132.7">J12</text>
<text x="100.6" y="140.3">BTN4</text>
<text x="100.6" y="142.9">BTN5</text>
<text x="175.8" y="142.9">P8</text>
<text x="175.8" y="140.3">P7</text>
<text x="204.2" y="140.3">P33/ADC0_SE17</text>
<text x="318" y="142.9">100k-1%-0603</text>
<text x="100.6" y="148">BTN7</text>
<text x="100.6" y="145.4">BTN6</text>
<text x="175.8" y="145.4">P9</text>
<text x="175.8" y="148">P12</text>
<text x="204.2" y="145.4">P22/ADC0_SE15</text>
<text x="322.8" y="148">R7</text>
<text x="99.6" y="155.6">BTN10</text>
<text x="100.6" y="153">BTN9</text>
<text x="100.6" y="150.5">BTN8</text>
<text x="175.8" y="150.5">P24</text>
<text x="175.8" y="153">P25</text>
<text x="175.8" y="155.6">P26</text>
<text x="204.1" y="150.5">P23/ADC0_SE4b</text>
<text x="357.1" y="154.3">+3.3V</text>
<text x="99.6" y="158.1">BTN11</text>
<text x="99.6" y="160.7">BTN12</text>
<text x="175.8" y="158.1">P27</text>
<text x="175.8" y="160.7">P28</text>
<text x="214.8" y="158.1">P10</text>
<text x="214.8" y="160.7">P11</text>
<text x="353.3" y="161.9">D38</text>
<text x="375.7" y="160.7">+3.3V</text>
<text x="99.6" y="165.7">BTN14</text>
<text x="99.6" y="163.2">BTN13</text>
<text x="175.8" y="163.2">P31</text>
<text x="175.8" y="165.7">P32</text>
<text x="214.8" y="163.2">P35</text>
<text x="214.8" y="165.7">P37</text>
<text x="316.5" y="163.2">10.0k-1%-0603</text>
<text x="397.8" y="165.7">J13</text>
<text x="99.6" y="173.4">BTN17</text>
<text x="99.6" y="170.8">BTN16</text>
<text x="99.6" y="168.3">BTN15</text>
<text x="175.8" y="168.3">P34</text>
<text x="175.8" y="170.8">P15</text>
<text x="175.8" y="173.4">P18</text>
<text x="214.8" y="168.3">P38</text>
<text x="214.8" y="170.8">P39</text>
<text x="307.6" y="168.3">C19</text>
<text x="308.7" y="170.8">0.1uF-10%-50V-0603</text>
<text x="321.6" y="168.3">R35</text>
<text x="362.1" y="168.3">BAV99</text>
<text x="397.3" y="168.3">ANALOG</text>
<text x="99.6" y="178.4">BTN19</text>
<text x="99.6" y="175.9">BTN18</text>
<text x="175.8" y="175.9">P19</text>
<text x="175.8" y="178.4">P20</text>
<text x="210.8" y="175.9">P13/LED</text>
<text x="214.7" y="178.4">A21</text>
<text x="301.6" y="175.9">GND</text>
<text x="357.4" y="177.2">GND</text>
<text x="193.7" y="183.6" transform="rotate(-90 193.7 183.6)">GND</text>
<text x="196.2" y="183.6" transform="rotate(-90 196.2 183.6)">GND</text>
<text x="198.8" y="183.6" transform="rotate(-90 198.8 183.6)">AGND</text>
<text x="329.1" y="182.2">0.1uF-10%-50V-0603</text>
<text x="353.3" y="182.2">+3.3V</text>
<text x="386.7" y="182.2">GND</text>
<text x="317.8" y="191.1">10.0k-1%-0603</text>
<text x="333.3" y="191.1">GND</text>
<text x="339.2" y="188.6">C1</text>
<text x="349.5" y="189.9">D17</text>
<text x="138.1" y="196.2">R32</text>
<text x="191.1" y="193.7">GND</text>
<text x="226.7" y="192.9" transform="rotate(-90 226.7 192.9)">R2</text>
<text x="231.8" y="197.8" transform="rotate(-90 231.8 197.8)">1.00k-1%-0603</text>
<text x="235.6" y="192.9" transform="rotate(-90 235.6 192.9)">R3</text>
<text x="240.7" y="197.8" transform="rotate(-90 240.7 197.8)">1.00k-1%-0603</text>
<text x="244.5" y="192.9" transform="rotate(-90 244.5 192.9)">R4</text>
<text x="249.6" y="197.8" transform="rotate(-90 249.6 197.8)">1.00k-1%-0603</text>
<text x="253.4" y="192.9" transform="rotate(-90 253.4 192.9)">R6</text>
<text x="258.4" y="197.8" transform="rotate(-90 258.4 197.8)">1.00k-1%-0603</text>
<text x="262.3" y="192.9" transform="rotate(-90 262.3 192.9)">R1</text>
<text x="267.3" y="197.8" transform="rotate(-90 267.3 197.8)">1.00k-1%-0603</text>
<text x="271.1" y="192.9" transform="rotate(-90 271.1 192.9)">R5</text>
<text x="276.2" y="197.8" transform="rotate(-90 276.2 197.8)">1.00k-1%-0603</text>
<text x="307.6" y="197.5">C16</text>
<text x="322.9" y="196.2">R30</text>
<text x="358.3" y="196.2">BAV99</text>
<text x="125.9" y="202.6">+5V</text>
<text x="133.7" y="198.8">20.0k-1%-0603</text>
<text x="232.7" y="202.9">D12</text>
<text x="241.6" y="202.9">D13</text>
<text x="250.5" y="202.9">D14</text>
<text x="259.4" y="202.9">D16</text>
<text x="268.3" y="202.9">D11</text>
<text x="277.2" y="202.9">D15</text>
<text x="308.7" y="200">0.1uF-10%-50V-0603</text>
<text x="141.2" y="207.6">R29</text>
<text x="159.1" y="207.6">C18</text>
<text x="232.6" y="205.4">0Y</text>
<text x="241.4" y="205.4">0G</text>
<text x="250.4" y="205.4">1R</text>
<text x="259.2" y="205.4">1G</text>
<text x="268.2" y="205.4">0R</text>
<text x="277" y="205.4">1Y</text>
<text x="301.6" y="205.1">GND</text>
<text x="353.6" y="205.1">GND</text>
<text x="359.6" y="207.6">+3.3V</text>
<text x="130.7" y="210.2">4.99k-1%-0603</text>
<text x="161.4" y="210.2">0.1uF-10%-50V-0603</text>
<text x="226.6" y="212.7">GND</text>
<text x="235.5" y="212.7">GND</text>
<text x="244.4" y="212.7">GND</text>
<text x="253.3" y="212.7">GND</text>
<text x="262.2" y="212.7">GND</text>
<text x="271.1" y="212.7">GND</text>
<text x="39.6" y="221.6">H4</text>
<text x="61.2" y="221.6">H3</text>
<text x="317.8" y="219.1">10.0k-1%-0603</text>
<text x="355.9" y="217.8">D32</text>
<text x="39.6" y="228">H1</text>
<text x="39.9" y="224.2">MountingHole</text>
<text x="61.2" y="228">H2</text>
<text x="61.5" y="224.2">MountingHole</text>
<text x="149.2" y="222.9">GND</text>
<text x="212.4" y="226.7">D36</text>
<text x="307.6" y="225.4">C17</text>
<text x="308.7" y="228">0.1uF-10%-50V-0603</text>
<text x="322.9" y="224.2">R31</text>
<text x="364.7" y="224.2">BAV99</text>
<text x="39.9" y="230.5">MountingHole</text>
<text x="61.5" y="230.5">MountingHole</text>
<text x="194.5" y="229.2">+5V</text>
<text x="205.6" y="231.8">NSR05T40XV2T5G</text>
<text x="301.6" y="233">GND</text>
<text x="360" y="233">GND</text>
<text x="205.6" y="239.4">NSR05T40XV2T5G</text>
<text x="212.4" y="234.3">D37</text>
<text x="237.9" y="236.9">+5VD</text>
</g>
<g font-size="1.8" fill="#0f0f0f">
<text x="381.3" y="25">+5V_{IN}</text>
<text x="382.5" y="27.6">CAN_H</text>
<text x="382.7" y="30.1">CAN_L</text>
<text x="44.4" y="47.9">+5V_{IN}</text>
<text x="386.7" y="65.7">ENC0_A</text>
<text x="384.3" y="70.8">ENC0_ABS</text>
<text x="386.7" y="68.2">ENC0_B</text>
<text x="223.5" y="114">CAN_RX</text>
<text x="223.5" y="111.4">CAN_TX</text>
<text x="223.5" y="119">ENC0_A</text>
<text x="157.1" y="125.4">+5V_MON_ADC</text>
<text x="223.5" y="124.1">ENC0_ABS</text>
<text x="223.5" y="121.6">ENC0_B</text>
<text x="113" y="129.2">BTN0</text>
<text x="113" y="131.7">BTN1</text>
<text x="164.6" y="131.7">BTN18</text>
<text x="164.6" y="129.2">BTN19</text>
<text x="223.5" y="131.7">ENC1_B</text>
<text x="223.5" y="126.7">ENC0_ABS_ADC</text>
<text x="113" y="136.8">BTN3</text>
<text x="113" y="134.3">BTN2</text>
<text x="164.6" y="136.8">BTN17</text>
<text x="164.6" y="134.3">BTN14</text>
<text x="223.5" y="136.8">ENC1_ABS</text>
<text x="223.5" y="134.3">ENC1_A</text>
<text x="384.2" y="134.3">ENC1_A</text>
<text x="384.2" y="136.8">ENC1_B</text>
<text x="113" y="141.9">BTN5</text>
<text x="113" y="139.4">BTN4</text>
<text x="164.6" y="141.9">BTN12</text>
<text x="164.6" y="139.4">BTN13</text>
<text x="223.5" y="139.4">ENC1_ABS_ADC</text>
<text x="381.7" y="139.4">ENC1_ABS</text>
<text x="113" y="147">BTN7</text>
<text x="113" y="144.4">BTN6</text>
<text x="113" y="149.5">BTN8</text>
<text x="164.6" y="144.4">BTN10</text>
<text x="164.6" y="147">BTN11</text>
<text x="165.6" y="149.5">BTN5</text>
<text x="223.5" y="144.4">ABS2_ADC</text>
<text x="223.5" y="149.5">ABS3_ADC</text>
<text x="113" y="152.1">BTN9</text>
<text x="113" y="154.6">BTN10</text>
<text x="165.6" y="154.6">BTN4</text>
<text x="165.6" y="152.1">BTN9</text>
<text x="113" y="159.7">BTN12</text>
<text x="113" y="157.1">BTN11</text>
<text x="165.6" y="157.1">BTN7</text>
<text x="165.6" y="159.7">BTN6</text>
<text x="223.5" y="157.1">LED1Y</text>
<text x="223.5" y="159.7">LED0R</text>
<text x="113" y="167.3">BTN15</text>
<text x="113" y="164.8">BTN14</text>
<text x="113" y="162.2">BTN13</text>
<text x="164.6" y="164.8">BTN16</text>
<text x="164.6" y="162.2">BTN15</text>
<text x="165.6" y="167.3">BTN8</text>
<text x="223.5" y="162.2">LED1G</text>
<text x="223.5" y="164.8">LED1R</text>
<text x="223.5" y="167.3">LED0G</text>
<text x="378.8" y="162.2">ABS0</text>
<text x="378.8" y="164.8">ABS1</text>
<text x="113" y="172.4">BTN17</text>
<text x="113" y="169.8">BTN16</text>
<text x="165.6" y="172.4">BTN2</text>
<text x="165.6" y="169.8">BTN1</text>
<text x="223.5" y="169.8">LED0Y</text>
<text x="378.8" y="172.4">ABS2</text>
<text x="113" y="177.5">BTN19</text>
<text x="113" y="174.9">BTN18</text>
<text x="165.6" y="174.9">BTN3</text>
<text x="165.6" y="177.5">BTN0</text>
<text x="378.8" y="174.9">ABS3</text>
<text x="160" y="201.6">+5V_MON_ADC</text>
</g>
</svg>
